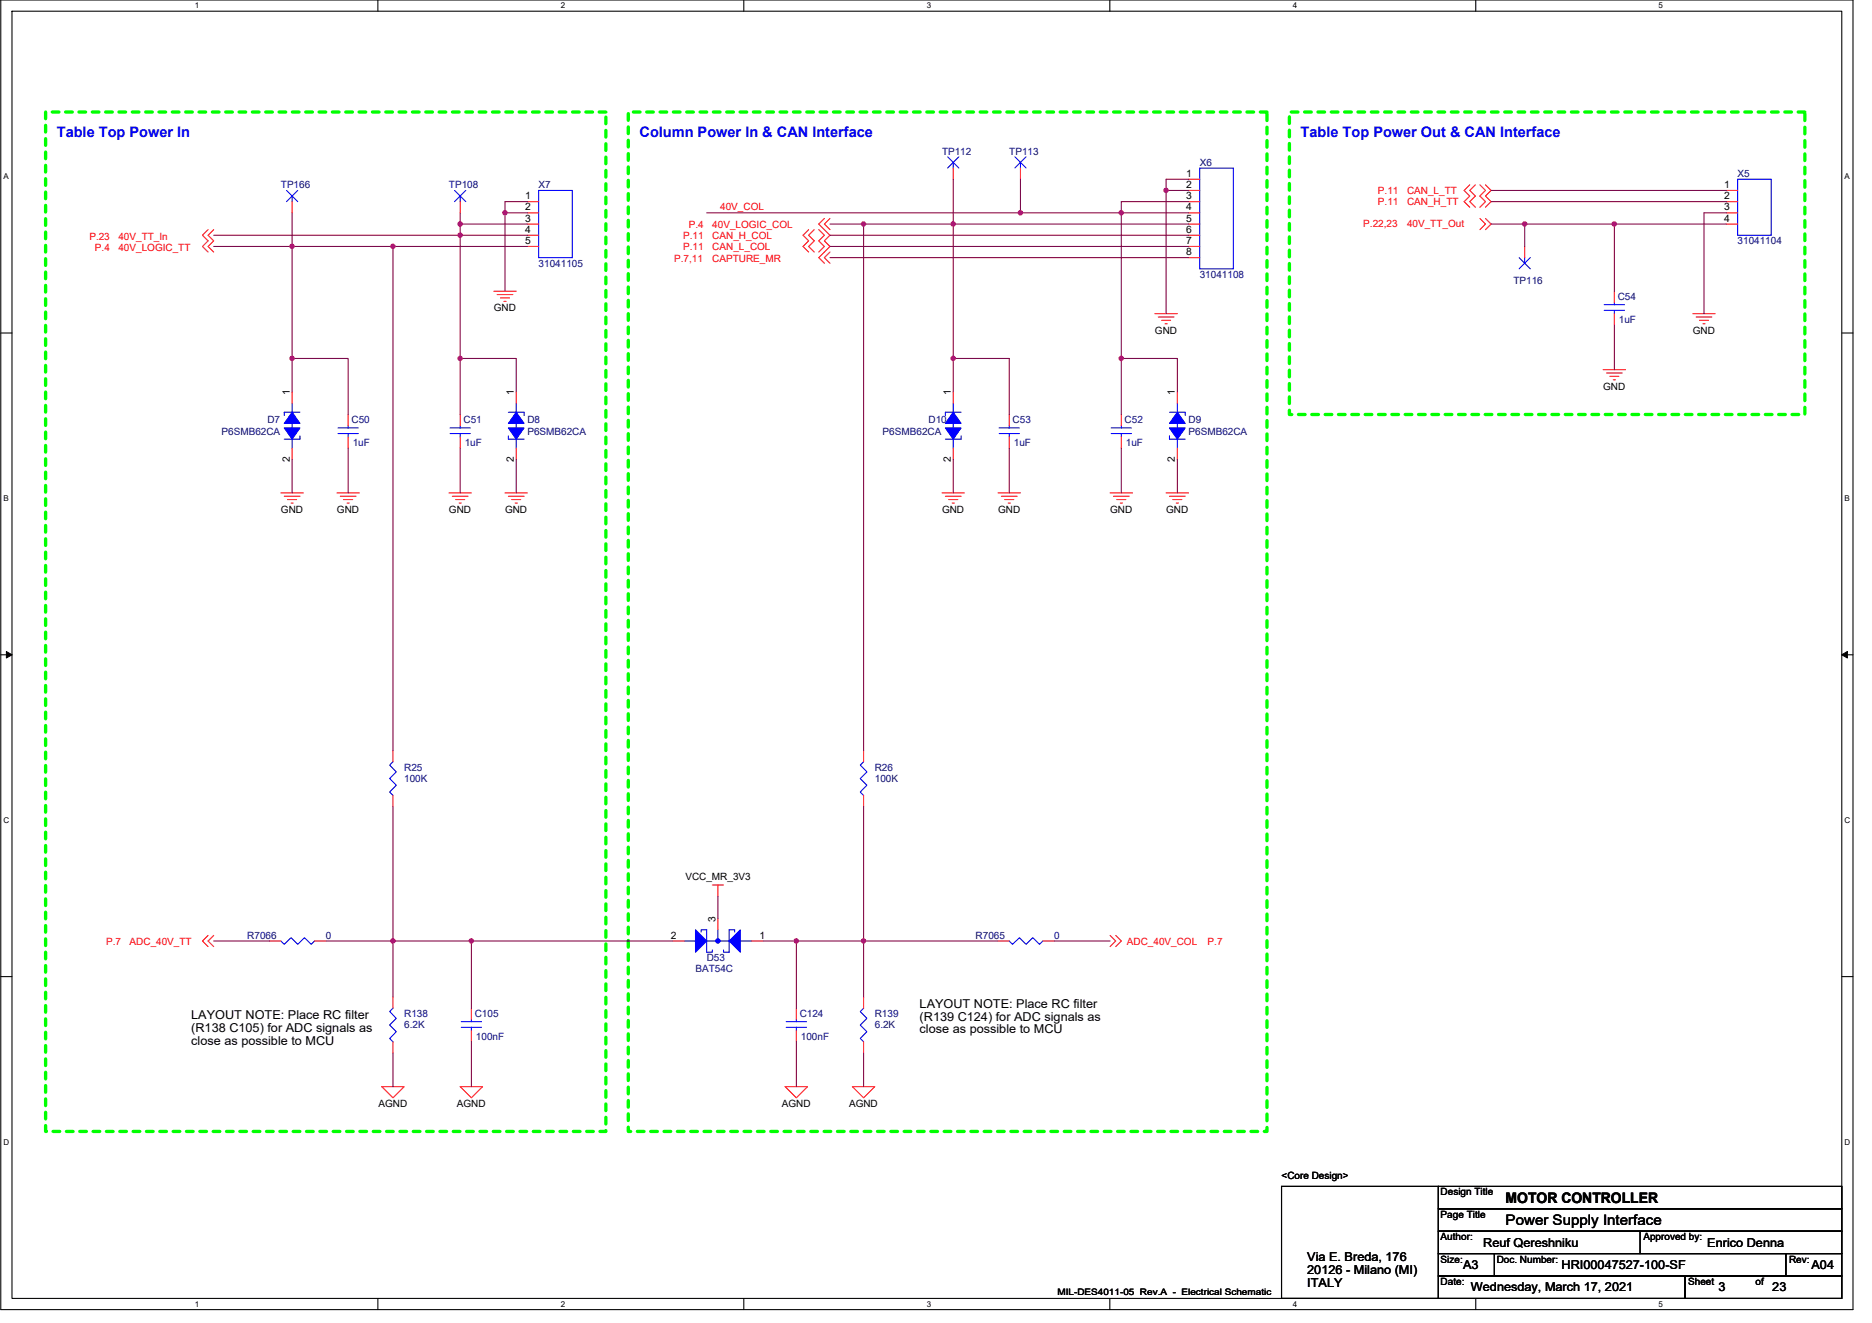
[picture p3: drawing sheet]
<svg xmlns="http://www.w3.org/2000/svg" width="297mm" height="210mm" viewBox="0 0 297 210" stroke-linecap="round" stroke-linejoin="round" font-family="sans-serif">
<path d="M.1 0h293.9v207.9h-293.9zM1.9 1.8h290.3v204.3h-290.3z" fill="none" stroke="#000" stroke-width=".17"/>
<g fill="#fff">
<path d="M30.9 .2h.7v1.4h-.7z"/>
<path d="M30.9 206.3h.7v1.4h-.7z"/>
</g>
<path d="M60 0v1.8M60 206.1v1.8" fill="none" stroke="#000" stroke-width=".17"/>
<g fill="#fff">
<path d="M89 .2h.7v1.4h-.7z"/>
<path d="M89 206.3h.7v1.4h-.7z"/>
</g>
<path d="M118 0v1.8M118 206.1v1.8" fill="none" stroke="#000" stroke-width=".17"/>
<g fill="#fff">
<path d="M147 .2h.7v1.4h-.7z"/>
<path d="M147 206.3h.7v1.4h-.7z"/>
</g>
<path d="M176.1 0v1.8M176.1 206.1v1.8" fill="none" stroke="#000" stroke-width=".17"/>
<g fill="#fff">
<path d="M205.1 .2h.7v1.4h-.7z"/>
<path d="M205.1 206.3h.7v1.4h-.7z"/>
</g>
<path d="M234.2 0v1.8M234.2 206.1v1.8" fill="none" stroke="#000" stroke-width=".17"/>
<g fill="#fff">
<path d="M263.2 .2h.7v1.4h-.7z"/>
<path d="M263.2 206.3h.7v1.4h-.7z"/>
<path d="M.5 27.3h.9v1.4h-.9z"/>
<path d="M292.7 27.3h.8v1.4h-.8z"/>
<path d="M.6 78.4h.8v1.4h-.8z"/>
<path d="M292.7 78.4h.8v1.4h-.8z"/>
</g>
<path d="M.1 52.9h1.8M292.2 52.9h1.8" fill="none" stroke="#000" stroke-width=".17"/>
<g fill="#fff">
<path d="M.6 129.5h.9v1.4h-.9z"/>
<path d="M292.7 129.5h.9v1.4h-.9z"/>
</g>
<path d="M.1 103.9h1.8M292.2 103.9h1.8" fill="none" stroke="#000" stroke-width=".17"/>
<path d="M1 103.4l.9 .5-.9 .5zM292.2 103.9l.9-.5v1z" fill="#000" stroke="#000" stroke-width=".16"/>
<g fill="#fff">
<path d="M.6 180.5h.9v1.4h-.9z"/>
<path d="M292.7 180.5h.9v1.4h-.9z"/>
</g>
<path d="M.1 155h1.8M292.2 155h1.8M203.3 188.3h24.9v17.8h-24.9zM228.2 191.9h64v3.5h-64zM228.2 195.4h64v3.6h-64zM228.2 199h8.9v3.5h-8.9zM228.2 188.3h64v3.6h-64zM237.1 199h46.3v3.5h-46.3zM260.2 195.4v3.6M283.4 199h8.8v3.5h-8.8zM228.2 202.5h39.2v3.6h-39.2zM267.4 202.5h24.8v3.6h-24.8z" fill="none" stroke="#000" stroke-width=".17"/>
<path d="M7.2 17.8h88.9v161.8h-88.9zM99.7 17.8h101.3v161.8h-101.3zM204.6 17.8h81.8v48h-81.8z" fill="none" stroke="#0f0" stroke-width=".53" stroke-dasharray="1.1 1.1"/>
<g fill="none" stroke="#f00" stroke-width=".17">
<path d="M33 36.4l-.9 .9 .9 .9-.9 .9 .9 .9M33.9 36.4l-.9 .9 .9 .9-.9 .9 .9 .9M46.4 32v1.8M73 32v1.8M83.7 32h1.8M83.7 33.8h1.8M83.7 35.6h1.8M83.7 37.3h1.8M83.7 39.1h1.8M128.3 36.4l-.9 .9 .9 .9-.9 .9 .9 .9M129.2 36.4l-.9 .9 .9 .9-.9 .9 .9 .9M129.9 36.4l.9 .9-.9 .9 .9 .9-.9 .9"/>
<path d="M130.8 34.7l-.9 .9 1.8 1.7-.9 .9 .9 .9-1.8 1.8 .9 .9M131.7 34.7l-.9 .9 .9 .8M151.3 26.7v1.7M161.9 26.7v1.7M188.6 28.4h1.8M188.6 32h1.8M188.6 35.6h1.8M188.6 39.1h1.8M188.6 30.2h1.8M188.6 33.8h1.8M188.6 37.3h1.8M233.2 29.3l-.9 .9 .9 .9-.9 .9 .9 .9"/>
<path d="M234.1 29.3l-.9 .9 .9 .9-.9 .9 .9 .9M234.8 34.7l.9 .9-.9 .8M234.8 29.3l.9 .9-.9 .9 .9 .9-.9 .9M235.7 34.7l.9 .9-.9 .8M235.7 29.3l.9 .9-.9 .9 .9 .9-.9 .9M241.9 39.1v1.8M273.9 30.2h1.8M273.9 32h1.8M273.9 33.8h1.8M273.9 35.6h1.8M78.4 46.2h3.5M78.9 46.8h2.5"/>
<path d="M79.4 47.3h1.5M80 47.8h.3M131.7 40l-.9 .9 .9 .9M183.3 49.8h3.5M183.8 50.3h2.5M184.3 50.8h1.5M184.9 51.4h.3M188.6 40.9h1.8M254.4 58.7h3.5M254.9 59.2h2.5M255.4 59.7h1.5M256.2 46.2v1.8"/>
<path d="M256.2 49.8v1.8M268.6 49.8h3.6M269.1 50.3h2.5M269.7 50.8h1.4M270.2 51.4h.3M44.6 78.2h3.5M45.1 78.8h2.5M45.6 79.3h1.5M46.2 79.8h.3M46.4 62.2v1.8M46.4 71.1v1.8M53.5 78.2h3.5"/>
<path d="M54 78.8h2.5M54.5 79.3h1.5M55.1 79.8h.3M55.2 65.8v1.8M55.2 69.3v1.8M71.2 78.2h3.6M71.8 78.8h2.5M72.3 79.3h1.4M72.9 79.8h.3M73 65.8v1.8M73 69.3v1.8M80.1 78.2h3.6"/>
<path d="M80.7 78.8h2.5M81.2 79.3h1.4M81.7 79.8h.4M81.9 62.2v1.8M81.9 71.1v1.8M149.5 78.2h3.5M150 78.8h2.5M150.5 79.3h1.5M151.1 79.8h.3M151.3 62.2v1.8M151.3 71.1v1.8M158.4 78.2h3.5"/>
<path d="M158.9 78.8h2.5M159.4 79.3h1.5M160 79.8h.3M160.1 65.8v1.8M160.1 69.3v1.8M176.1 78.2h3.6M176.7 78.8h2.5M177.2 79.3h1.4M177.8 79.8h.3M177.9 65.8v1.8M177.9 69.3v1.8M185 78.2h3.6"/>
<path d="M185.6 78.8h2.5M186.1 79.3h1.4M186.6 79.8h.4M186.8 62.2v1.8M186.8 71.1v1.8M256 60.3h.3M62.4 119.1v1.8M137 119.1v1.8M62.4 126.2v1.8M137 126.2v1.8M33 148.5l-.9 .9 .9 .8M33.9 148.5l-.9 .9 .9 .8"/>
<path d="M42.8 149.4h1.8M49.9 149.4h1.8M62.4 158.2v1.8M106.8 149.4h1.8M113 140.5h1.8M113.9 140.5v1.7M113.9 145.8v1.8M119.2 149.4h1.8M137 158.2v1.8M158.4 149.4h1.7M165.5 149.4h1.8M176.1 148.5l.9 .9-.9 .8"/>
<path d="M177 148.5l.9 .9-.9 .8M60.6 172.5h3.5l-1.7 1.7zM62.4 165.4v1.7M73 172.5h3.6l-1.8 1.7zM74.8 160v1.8M74.8 163.6v1.8M124.6 172.5h3.5l-1.7 1.7zM126.4 160v1.8M126.4 163.6v1.8M135.3 172.5h3.5l-1.8 1.7zM137 165.4v1.7"/>
</g>
<g fill="none" stroke="#00f" stroke-width=".17">
<path d="M45.5 30.2l1.7 1.8M46.4 31.1v.9M47.2 30.2l-1.7 1.8M72.1 30.2l1.8 1.8M73 31.1v.9M73.9 30.2l-1.8 1.8M85.5 30.2h5.3v10.7h-5.3zM150.4 24.9l1.7 1.8M151.3 25.8v.9M152.1 24.9l-1.7 1.8M161 24.9l1.8 1.8M161.9 25.8v.9"/>
<path d="M162.8 24.9l-1.8 1.8M190.4 26.7h5.3v16h-5.3zM275.7 28.4h5.3v8.9h-5.3zM241 40.9l1.8 1.8M241.9 40.9v.9M242.8 40.9l-1.8 1.8M254.5 49.3h3.3M254.5 48.4h3.3M256.2 48v.4M256.2 49.3v.5M46.4 64v7.1M47.6 69.2v.5h-2.5"/>
<path d="M47.6 65.4h-2.5v.6M53.6 68.8h3.3M53.6 67.9h3.3M55.2 67.6v.3M55.2 68.8v.5M71.4 68.8h3.2M71.4 67.9h3.2M73 67.6v.3M73 68.8v.5M80.7 69.2v.5h2.5M80.7 65.4h2.5v.6M81.9 64v7.1"/>
<path d="M151.3 64v7.1M152.5 69.2v.5h-2.5M152.5 65.4h-2.5v.6M158.5 68.8h3.3M158.5 67.9h3.3M160.1 67.6v.3M160.1 68.8v.5M176.3 68.8h3.2M176.3 67.9h3.2M177.9 67.6v.3M177.9 68.8v.5M185.6 69.2v.5h2.5"/>
<path d="M185.6 65.4h2.5v.6M186.8 64v7.1M62.4 120.9l-.6 .5 1.1 1.1-1.1 1.1 1.1 1-1.1 1.1 .6 .5M137 120.9l-.5 .5 1.1 1.1-1.1 1.1 1.1 1-1.1 1.1 .5 .5M44.6 149.4l.5 .5 1.1-1.1 1 1.1 1.1-1.1 1.1 1.1 .5-.5M108.6 149.4h1.8M111.2 147.9v-.3h.9v3.5h.9v-.3M112.1 149.4h1.8M113.9 149.4h1.8M113.9 147.6v1.8M116.6 147.9v-.3h-.9v3.5h-.9v-.3M117.5 149.4h1.7"/>
<path d="M160.1 149.4l.6 .5 1.1-1.1 1 1.1 1.1-1.1 1 1.1 .6-.5M62.4 160l-.6 .5 1.1 1.1-1.1 1.1 1.1 1-1.1 1.1 .6 .6M73.2 163h3.2M73.2 162.2h3.2M74.8 161.8v.4M74.8 163v.6M124.8 163h3.2M124.8 162.2h3.2M126.4 161.8v.4M126.4 163v.6M137 160l-.5 .5 1.1 1.1-1.1 1.1 1.1 1-1.1 1.1 .5 .6"/>
</g>
<g fill="#00f" stroke="#00f" stroke-width=".17">
<path d="M185.6 67.9h2.5l-1.3 1.8z" fill-rule="evenodd"/>
<path d="M186.8 65.4l1.3 1.8h-2.5z" fill-rule="evenodd"/>
<path d="M117.5 147.6v3.5l-1.8-1.7z" fill-rule="evenodd"/>
<path d="M110.4 147.6l1.7 1.8-1.7 1.7z" fill-rule="evenodd"/>
<path d="M45.1 67.9h2.5l-1.2 1.8z" fill-rule="evenodd"/>
<path d="M46.4 65.4l1.2 1.8h-2.5z" fill-rule="evenodd"/>
<path d="M150 67.9h2.5l-1.2 1.8z" fill-rule="evenodd"/>
<path d="M151.3 65.4l1.2 1.8h-2.5z" fill-rule="evenodd"/>
<path d="M80.7 67.9h2.5l-1.3 1.8z" fill-rule="evenodd"/>
<path d="M81.9 65.4l1.3 1.8h-2.5z" fill-rule="evenodd"/>
<circle cx="113.9" cy="149.3" r=".35"/>
</g>
<g fill="none" stroke="#800040" stroke-width=".17">
<path d="M33.9 37.3h39.1M33.9 39.1h12.5M46.4 39.1v17.8M46.4 39.1h16M46.4 33.8v5.3M62.4 39.1h21.3M62.4 39.1v80M73 35.6v1.7M73 33.8v1.8M73 35.6h10.7M73 37.3h10.7M73 37.3v19.6"/>
<path d="M80.1 33.8v12.4M80.1 33.8h3.6M83.7 32h-3.6v1.8M112.1 33.8h49.8M131.7 39.1h56.9M131.7 37.3h56.9M131.7 35.6h5.3M137 35.6v83.5M137 35.6h14.3M151.3 35.6v21.3M151.3 28.4v7.2M151.3 35.6h37.3"/>
<path d="M161.9 28.4v5.4M161.9 33.8h16M177.9 33.8v23.1M177.9 33.8h10.7M185 30.2v19.6M185 30.2h3.6M188.6 32h-10.7v1.8M188.6 28.4h-3.6v1.8M236.6 35.6h5.3M236.6 30.2h37.3M236.6 32h37.3M241.9 35.6v3.5"/>
<path d="M241.9 35.6h14.3M256.2 35.6v10.6M256.2 35.6h17.7M273.9 33.8h-3.5v16M46.4 56.9h8.8v8.9M46.4 56.9v5.3M73 56.9h8.9v5.3M73 56.9v8.9M131.7 40.9h56.9M151.3 56.9v5.3M151.3 56.9h8.8v8.9M177.9 56.9v8.9"/>
<path d="M177.9 56.9h8.9v5.3M256.2 51.6v7.1M46.4 72.9v5.3M55.2 71.1v7.1M73 71.1v7.1M81.9 72.9v5.3M151.3 72.9v5.3M160.1 71.1v7.1M177.9 71.1v7.1M186.8 72.9v5.3M62.4 128v21.4M137 128v21.4"/>
<path d="M33.9 149.4h8.9M51.7 149.4h10.7M62.4 149.4v8.8M62.4 149.4h12.4M74.8 149.4v10.6M74.8 149.4h32M113.9 142.2v3.6M121 149.4h5.4M126.4 149.4h10.6M126.4 149.4v10.6M137 149.4v8.8M137 149.4h21.4"/>
<path d="M167.3 149.4h8.8M62.4 167.1v5.4M74.8 165.4v7.1M126.4 165.4v7.1M137 167.1v5.4"/>
</g>
<g fill="#f0f" stroke="#f0f" stroke-width=".17">
<circle cx="62.3" cy="149.3" r=".35"/>
<circle cx="74.8" cy="149.3" r=".35"/>
<circle cx="126.3" cy="149.3" r=".35"/>
<circle cx="80.1" cy="33.8" r=".35"/>
<circle cx="73" cy="35.5" r=".35"/>
<circle cx="73" cy="37.3" r=".35"/>
<circle cx="46.3" cy="56.9" r=".35"/>
<circle cx="46.3" cy="39.1" r=".35"/>
<circle cx="73" cy="56.9" r=".35"/>
<circle cx="177.9" cy="56.9" r=".35"/>
<circle cx="177.9" cy="33.8" r=".35"/>
<circle cx="151.2" cy="56.9" r=".35"/>
<circle cx="185" cy="30.2" r=".35"/>
<circle cx="161.9" cy="33.8" r=".35"/>
<circle cx="62.3" cy="39.1" r=".35"/>
<circle cx="137" cy="35.5" r=".35"/>
<circle cx="151.2" cy="35.5" r=".35"/>
<circle cx="137" cy="149.3" r=".35"/>
<circle cx="256.1" cy="35.5" r=".35"/>
<circle cx="241.9" cy="35.5" r=".35"/>
</g>
<g font-size="2.3" fill="#00f">
<text x="9" y="21.7">Table Top Power In</text>
<text x="101.5" y="21.7">Column Power In &amp; CAN Interface</text>
<text x="206.4" y="21.7">Table Top Power Out &amp; CAN Interface</text>
</g>
<g font-size="2.3">
<text x="238.9" y="191">MOTOR CONTROLLER</text>
<text x="238.9" y="194.5">Power Supply Interface</text>
</g>
<g font-size="1.9">
<text x="30.3" y="161.8">LAYOUT NOTE: Place RC filter</text>
<text x="145.9" y="160">LAYOUT NOTE: Place RC filter</text>
<text x="30.3" y="163.8">(R138 C105) for ADC signals as</text>
<text x="30.3" y="165.8">close as possible to MCU</text>
<text x="145.9" y="162">(R139 C124) for ADC signals as</text>
<text x="145.9" y="164">close as possible to MCU</text>
<text x="235.3" y="197.9">Reuf Qereshniku</text>
<text x="270.9" y="197.9">Enrico Denna</text>
<text x="207.4" y="200.2">Via E. Breda, 176</text>
<text x="207.4" y="202.2">20126 - Milano (MI)</text>
<text x="232.2" y="201.4">A3</text>
<text x="247.8" y="201.4">HRI00047527-100-SF</text>
<text x="287.4" y="201.4">A04</text>
<text x="207.4" y="204.2">ITALY</text>
<text x="233.4" y="205">Wednesday, March 17, 2021</text>
<text x="272.7" y="205">3</text>
<text x="281.2" y="205">23</text>
</g>
<g font-size="1.6" fill="#000080">
<text x="44.6" y="29.9">TP166</text>
<text x="71.2" y="29.9">TP108</text>
<text x="85.5" y="29.9">X7</text>
<text x="149.5" y="24.5">TP112</text>
<text x="160.1" y="24.5">TP113</text>
<text x="190.4" y="26.3">X6</text>
<text x="275.7" y="28.1">X5</text>
<text x="275.7" y="38.8">31041104</text>
<text x="85.5" y="42.3">31041105</text>
<text x="190.4" y="44.1">31041108</text>
<text x="240.2" y="45.1">TP116</text>
<text x="256.7" y="47.6">C54</text>
<text x="256.9" y="51.2">1uF</text>
<text x="35.2" y="69">P6SMB62CA</text>
<text x="42.4" y="67.2">D7</text>
<text x="55.8" y="67.2">C50</text>
<text x="56" y="70.8">1uF</text>
<text x="73.6" y="67.2">C51</text>
<text x="73.7" y="70.8">1uF</text>
<text x="83.7" y="67.2">D8</text>
<text x="83.7" y="69">P6SMB62CA</text>
<text x="140.1" y="69">P6SMB62CA</text>
<text x="147.3" y="67.2">D10</text>
<text x="160.7" y="67.2">C53</text>
<text x="160.9" y="70.8">1uF</text>
<text x="178.5" y="67.2">C52</text>
<text x="178.6" y="70.8">1uF</text>
<text x="188.6" y="67.2">D9</text>
<text x="188.6" y="69">P6SMB62CA</text>
<text x="64.1" y="122.3">R25</text>
<text x="64.1" y="124.1">100K</text>
<text x="138.8" y="122.3">R26</text>
<text x="138.8" y="124.1">100K</text>
<text x="39.2" y="149">R7066</text>
<text x="51.7" y="149">0</text>
<text x="154.8" y="149">R7065</text>
<text x="167.3" y="149">0</text>
<text x="110.4" y="154.3">BAT54C</text>
<text x="112.1" y="152.5">D53</text>
<text x="64.1" y="161.4">R138</text>
<text x="75.3" y="161.4">C105</text>
<text x="126.9" y="161.4">C124</text>
<text x="138.8" y="161.4">R139</text>
<text x="64.1" y="163.2">6.2K</text>
<text x="75.5" y="165">100nF</text>
<text x="127.1" y="165">100nF</text>
<text x="138.8" y="163.2">6.2K</text>
</g>
<g font-size="1.6">
<text x="188.2" y="28.1">1</text>
<text x="188.2" y="29.8">2</text>
<text x="273.6" y="29.8">1</text>
<text x="83.3" y="31.6">1</text>
<text x="83.3" y="33.4">2</text>
<text x="83.3" y="35.2">3</text>
<text x="188.2" y="31.6">3</text>
<text x="188.2" y="35.2">5</text>
<text x="188.2" y="33.4">4</text>
<text x="273.6" y="31.6">2</text>
<text x="273.6" y="33.4">3</text>
<text x="273.6" y="35.2">4</text>
<text x="83.3" y="37">4</text>
<text x="83.3" y="38.7">5</text>
<text x="188.2" y="38.7">7</text>
<text x="188.2" y="37">6</text>
<text x="188.2" y="40.5">8</text>
<text x="78.4" y="49.4">GND</text>
<text x="183.3" y="53">GND</text>
<text x="268.6" y="53">GND</text>
<text x="46" y="62.8" transform="rotate(-90 46 62.8)">1</text>
<text x="81.5" y="62.8" transform="rotate(-90 81.5 62.8)">1</text>
<text x="150.9" y="62.8" transform="rotate(-90 150.9 62.8)">1</text>
<text x="186.4" y="62.8" transform="rotate(-90 186.4 62.8)">1</text>
<text x="254.4" y="61.9">GND</text>
<text x="46" y="73.3" transform="rotate(-90 46 73.3)">2</text>
<text x="81.5" y="73.3" transform="rotate(-90 81.5 73.3)">2</text>
<text x="150.9" y="73.3" transform="rotate(-90 150.9 73.3)">2</text>
<text x="186.4" y="73.3" transform="rotate(-90 186.4 73.3)">2</text>
<text x="44.6" y="81.4">GND</text>
<text x="53.5" y="81.4">GND</text>
<text x="71.2" y="81.4">GND</text>
<text x="80.1" y="81.4">GND</text>
<text x="149.5" y="81.4">GND</text>
<text x="158.4" y="81.4">GND</text>
<text x="176.1" y="81.4">GND</text>
<text x="185" y="81.4">GND</text>
<text x="108.8" y="139.7">VCC_MR_3V3</text>
<text x="106.4" y="149">2</text>
<text x="113.5" y="146.3" transform="rotate(-90 113.5 146.3)">3</text>
<text x="120.5" y="149">1</text>
<text x="60" y="175.7">AGND</text>
<text x="72.5" y="175.7">AGND</text>
<text x="124.1" y="175.7">AGND</text>
<text x="134.7" y="175.7">AGND</text>
<text x="203.3" y="187">&lt;Core Design&gt;</text>
<text x="228.6" y="189.7">Design Title</text>
<text x="228.6" y="193.3">Page Title</text>
<text x="228.6" y="196.8">Author:</text>
<text x="260.8" y="196.8">Approved by:</text>
<text x="228.6" y="200.4">Size:</text>
<text x="228.6" y="203.9">Date:</text>
<text x="237.5" y="200.4">Doc. Number:</text>
<text x="267.9" y="203.9">Sheet</text>
<text x="278.5" y="203.9">of</text>
<text x="283.9" y="200.4">Rev:</text>
</g>
<g font-size="1.6" fill="#f00">
<text x="114.3" y="33.3">40V_COL</text>
<text x="218.6" y="30.8">P.11</text>
<text x="218.6" y="32.5">P.11</text>
<text x="223.3" y="30.8">CAN_L_TT</text>
<text x="223.3" y="32.5">CAN_H_TT</text>
<text x="14.2" y="38">P.23</text>
<text x="15.1" y="39.8">P.4</text>
<text x="18.8" y="39.8">40V_LOGIC_TT</text>
<text x="18.8" y="38">40V_TT_In</text>
<text x="107" y="41.6">P.7,11</text>
<text x="108.4" y="39.6">P.11</text>
<text x="108.4" y="37.9">P.11</text>
<text x="109.3" y="36.3">P.4</text>
<text x="113" y="39.6">CAN_L_COL</text>
<text x="113" y="37.9">CAN_H_COL</text>
<text x="113" y="41.6">CAPTURE_MR</text>
<text x="113" y="36.3">40V_LOGIC_COL</text>
<text x="216.3" y="36.1">P.22,23</text>
<text x="223.3" y="36.1">40V_TT_Out</text>
<text x="16.8" y="150.1">P.7</text>
<text x="20.6" y="150.1">ADC_40V_TT</text>
<text x="178.8" y="150.1">ADC_40V_COL</text>
<text x="191.6" y="150.1">P.7</text>
</g>
<text font-size="1.4" x="167.8" y="205.6">MIL-DES4011-05 Rev.A - Electrical Schematic</text>
<g font-size="1.3">
<text x="30.9" y="1.3">1</text>
<text x="89" y="1.3">2</text>
<text x="147" y="1.3">3</text>
<text x="205.1" y="1.3">4</text>
<text x="263.2" y="1.3">5</text>
<text x=".6" y="28.4">A</text>
<text x="292.7" y="28.4">A</text>
<text x=".6" y="79.5">B</text>
<text x="292.7" y="79.5">B</text>
<text x=".6" y="130.6">C</text>
<text x="292.7" y="130.6">C</text>
<text x=".6" y="181.7">D</text>
<text x="292.7" y="181.7">D</text>
<text x="30.9" y="207.4">1</text>
<text x="89" y="207.4">2</text>
<text x="147" y="207.4">3</text>
<text x="205.1" y="207.4">4</text>
<text x="263.2" y="207.4">5</text>
</g>
</svg>
